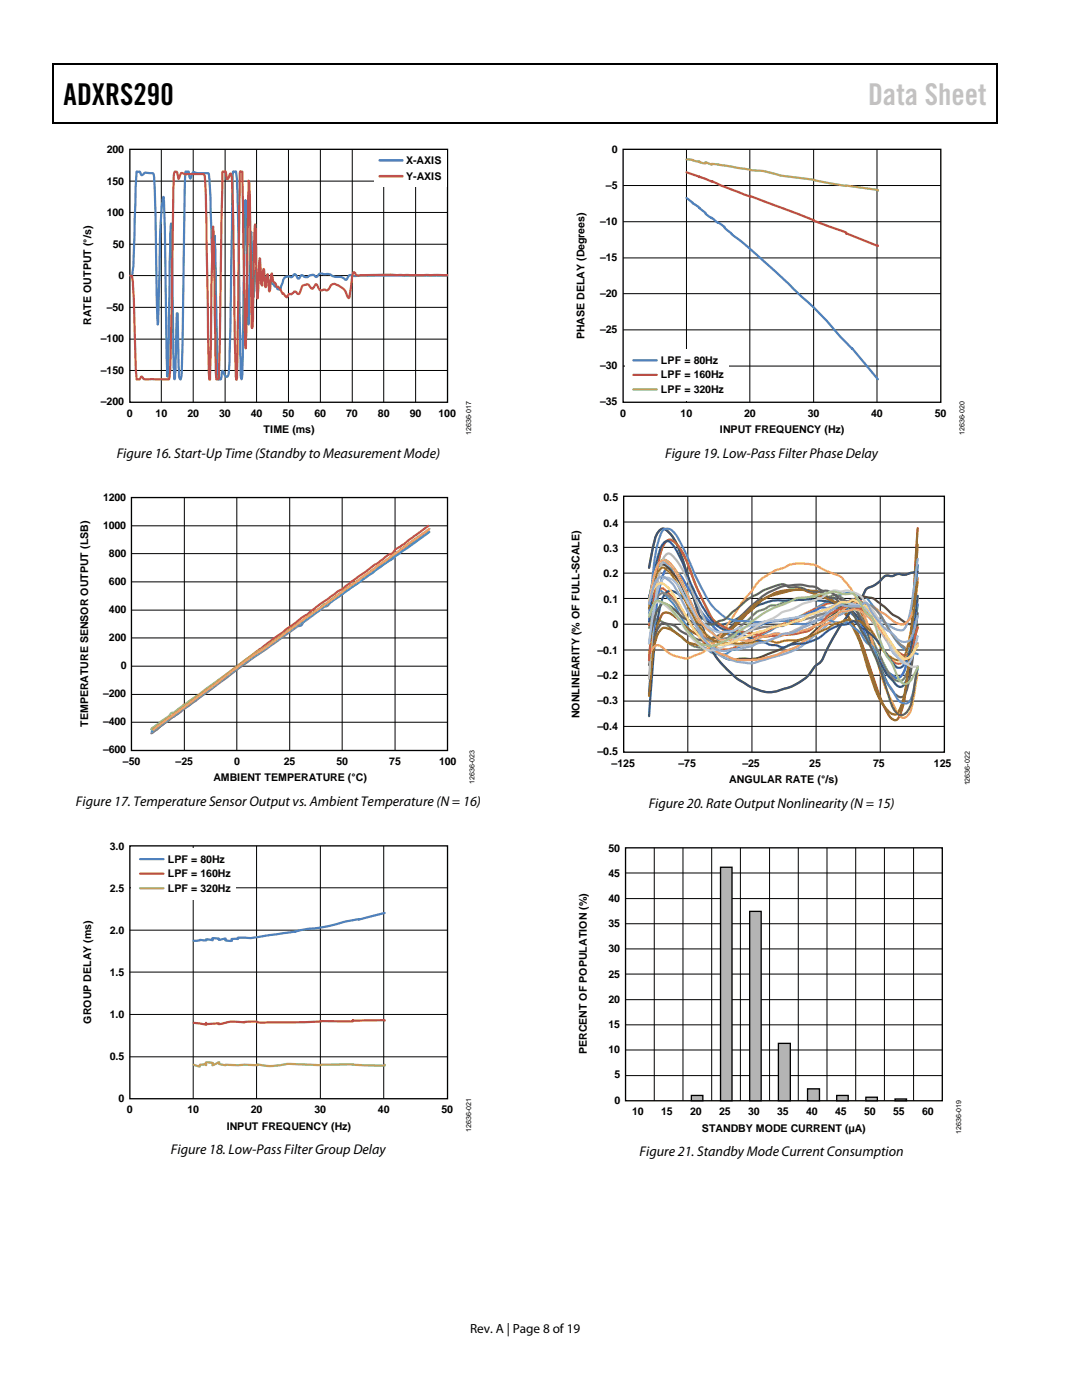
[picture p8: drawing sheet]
<svg xmlns="http://www.w3.org/2000/svg" width="216mm" height="279mm" viewBox="0 0 216 279" stroke-linecap="round" stroke-linejoin="round" font-family="sans-serif">
<path d="M10.5 12.7h.3v1h-.3zM10.5 12.7h.3v.3h-.3zM133.3 12.7h.3v.3h-.3zM198.8 12.7h.2v1h-.2zM198.8 12.7h.2v.3h-.2zM10.5 24.4h.3v.3h-.3zM133.1 24.4h.2v.3h-.2zM198.8 24.4h.2v.3h-.2z" fill="#000"/>
<path d="M10.7 13.7v10.7M10.8 12.8h122.5M133.6 12.8h65.2M198.9 13.7v10.7M10.8 24.5h188" fill="none" stroke="#000" stroke-width=".25"/>
<path d="M25.9 29.8h63.4v50.5h-63.4z" fill="none" stroke="#000" stroke-width=".26"/>
<g fill="none" stroke="#000" stroke-width=".2">
<path d="M25.9 36.1h63.4M32.2 29.8v50.5M38.6 29.8v50.5M44.9 29.8v50.5M51.2 29.8v50.5M57.6 29.8v50.5M63.9 29.8v50.5M70.3 29.8v50.5M76.6 29.8v50.5M82.9 29.8v50.5M25.9 55h63.4M25.9 48.7h63.4"/>
<path d="M25.9 42.4h63.4M25.9 73.9h63.4M25.9 67.7h63.4M25.9 61.3h63.4"/>
</g>
<path d="M26 55l.3-.1 .1-.3 .2-1.5 .6-18.8 .1-.1 .6 .1 .4 .7 .4-.3a1.13 1.13 0 0 1 1.2-.1h.7a47.3 47.3 0 0 1 .4 8.5l.5 21.7 .4-13.9a62.1 62.1 0 0 1 .7-11.6l.3 6.4 .5 29.3v.2l.2-2 .3-21.2 .2-7.4 .7 30.7v.4l.2-1.6 .3-11.6 .2 .1 .2 12.4 .3 .7 .2-.9 .2-3.6 .6-36.7v-.3l.7 .1 .2 1.3 .7-1.2 .9 .2h2.1l.4 4.8 .4 11.7 .1-.7 .2-3.1 .2-.2 .6 28.2a.35 .35 0 0 0 .3 .4 .35 .35 0 0 0 .3-.4l.3-1.3 .6 1.1 .1 .1 .3-.1 .2-.5 .2-1.6 .6-38.2 .2-.6h.4l.1 .1 .2 1.7 .7 38.8 .2 .9 .2-1.1v-3.1l.4-28.7 .2-2.9 .4 23.1 .2 1.8 .5-18.5 .5 13 .4-5.8 .4 2.9 .3-2.5 .4 2.8 .4-2.1 .3 1.4 .3-.8 .4 .9 .4-.1 .2 .5 .5 .3 .2 .4h.3l.3 .5 .5 .1 .3-1a2.18 2.18 0 0 1 .9-1.6l.8 .1a.47 .47 0 0 0 .7-.4l.3-.2 .7 .9 .6-.7 .8 .4h.5l.2-.3a.91 .91 0 0 1 1.4 .3l.3-.3a.94 .94 0 0 1 1.4-.3 1.97 1.97 0 0 1 1.7 .5l.4 .1a2.49 2.49 0 0 1 2.2 .5l.4-.7a.72 .72 0 0 1 1.1 0l18.6-.1" fill="none" stroke="#4f81bd" stroke-width=".44"/>
<path d="M89.2 54.9l-11.2-.1-6.4 .2a.67 .67 0 0 1-.8-.6h-.3l-.2 .6-.6 4.4-.1 .1-.3-.4a3.3 3.3 0 0 0-2.7-2.4l-.5 .2-.3 .4a.68 .68 0 0 1-1 .5l-.4 .1a.76 .76 0 0 1-1-.8l-.3-.4-.3 .3a.67 .67 0 0 1-.6 .6l-.4-.4a.87 .87 0 0 0-1.4-.2l-.8 1.7-.4-.2-.1-.2-.4-.1a1.12 1.12 0 0 1-1.1 .6l-.3 .5h-.2l-.5-.7h-.2l-.8-1.3-.4-.1-.2-.6a1.12 1.12 0 0 1-.6-1.3l-.2-.7-.4 3.6-.4-3.5-.3 2.6-.2-.3-.3-3.3-.3 3.3-.1-.3-.4-5.1-.4 8-.5-14.8-.2 2.7-.2 15.8-.2 2.2-.4-26-.1-2.6-.2-.8-.4 26.5-.2 6.9-.2-4-.4-31.1-.5-.2-.7 41.6-.2-.6-.1-5.4-.3-22.5a123.2 123.2 0 0 0-.5-12.6l-.3 .1-.1 .6-.3 .4-.4-1.6-.6 .1-.6 36.1-.1 4.9-.2 .4-.3-.1-.1-1.1-.6-29.3-.1 .7-.5 29.9-.2-.1v-1.9l-.5-30.7-.3-8-.3-.4-3.8 .1a.52 .52 0 0 0-.6-.3 .52 .52 0 0 0-.3 .6l-.3 .6-.3-1.4h-.5l-.1 .8-.1 3-.3 20.5-.5 16.7-.2 .4h-3.6a1.4 1.4 0 0 1-1.4-.2l-.4-.3a.59 .59 0 0 1-.3 .5 .59 .59 0 0 1-.7-.1l-.4-14.2a32.6 32.6 0 0 0-.5-6.4h-.3" fill="none" stroke="#c0504d" stroke-width=".44"/>
<path d="M74.6 30.1h14.4v7.3h-14.4z" fill="#fff"/>
<path d="M75.8 32h4.5" fill="none" stroke="#4f81bd" stroke-width=".53"/>
<path d="M75.8 35.2h4.5" fill="none" stroke="#c0504d" stroke-width=".53"/>
<path d="M26.2 99.3h63.1v50.5h-63.1zM25.9 168.8h63.4v50.5h-63.4z" fill="none" stroke="#000" stroke-width=".26"/>
<g fill="none" stroke="#000" stroke-width=".2">
<path d="M36.8 99.3v50.5M47.3 99.3v50.5M57.8 99.3v50.5M68.3 99.3v50.5M78.8 99.3v50.5M26.2 104.9h63.1M26.2 110.5h63.1M26.2 116.1h63.1M26.2 127.3h63.1M26.2 133h63.1M26.2 138.6h63.1M26.2 121.8h63.1"/>
<path d="M26.2 144.1h63.1M25.9 177.2h63.4M38.6 168.8v50.5M51.2 168.8v50.5M63.9 168.8v50.5M76.6 168.8v50.5M25.9 185.6h63.4M25.9 194h63.4M25.9 202.5h63.4M25.9 210.9h63.4"/>
</g>
<path d="M85.5 106.1l-4.7 3.4a8 8 0 0 0-2.5 2 4 4 0 0 0-1.9 1.2l-8.2 5.9-.8 .4-4 2.8-2.2 1.7a1.29 1.29 0 0 0-.9 1.1l-.3 .3-1.1 .1-15.1 11.1a8 8 0 0 1-3.1 2l-.6 .8-2.8 2.1-.2 .1-.5-.2a3.4 3.4 0 0 1-2.1 2.1l-3.4 2.7" fill="none" stroke="#4f81bd" stroke-width=".44"/>
<path d="M85.5 104.9l-5.4 4a5.5 5.5 0 0 0-2 1.6 5.1 5.1 0 0 0-2.1 1.4l-6.1 4.3-1.7 1.4-.8 .4-3.4 2.5-2.7 2.1-.9 .5-3.4 2.5-14.8 11.3a2.48 2.48 0 0 1-1.5 1 4.7 4.7 0 0 1-1.9 1.8l-1.3 1.1a.46 .46 0 0 1-.7-.1h-.2a1.96 1.96 0 0 1-1.2 1.6l-4.2 3.4" fill="none" stroke="#c0504d" stroke-width=".44"/>
<path d="M85.6 105.6l-5.6 4-2.3 1.9-1 .5-3.9 2.9-3.9 2.7-3.7 2.8a3.6 3.6 0 0 0-1.8 1.3l-10.3 7.3-2.6 1.6-10.8 8.1-4.2 2.9a1.9 1.9 0 0 1-1.3 .7l-.6 .7-3.4 2.5 .6-.4" fill="none" stroke="#9bbb59" stroke-width=".44"/>
<path d="M85 106.4l-5.9 4.3a5.4 5.4 0 0 1-2 1.5l-2.9 2.3-8.2 5.7a1.85 1.85 0 0 1-1.4 .9l-11.5 8.4-4.8 3.4-13.6 10.1h-.3a.89 .89 0 0 0-.7 .7l-3.5 2.6 .6-.4" fill="none" stroke="#8064a2" stroke-width=".44"/>
<path d="M85.7 106.2l-11.2 8-1.7 1-1.4 1.2-11.9 8.3-5.4 3.9-5.9 4-17.9 13.4" fill="none" stroke="#4bacc6" stroke-width=".44"/>
<path d="M85.7 105.6l-8.9 6.4-1.4 .9-4 3-2.5 1.7-15.2 11.2-4.5 3-18.6 13.8" fill="none" stroke="#f79646" stroke-width=".44"/>
<path d="M26.3 169.3h20.8v10.2h-20.8z" fill="#fff"/>
<path d="M137 39.5l2.5 1.9 1.3 1.1 .2 .4 2.3 1.5a3.5 3.5 0 0 1 1.6 1.3l5.2 4.3 8.3 7.7a73.8 73.8 0 0 1 7.4 7.3l1.7 2 2.5 2.5 5.2 6.2M27.9 171.5h4.7M76.7 182.2l-5.1 1.3-1.9 .3a42.4 42.4 0 0 1-9.4 1.8l-1.7 .4-8.6 1.2-2.5-.1v.3h-1.3v.3l-.2 .1-1-.1v-.4l-1.3 .3v-.3l-1.3-.1v.5l-1-.2h-.3v.2l-1.2-.1-.3 .1h-1" fill="none" stroke="#4a7ebb" stroke-width=".44"/>
<path d="M137 34.4l5 1.7 2.1 1 4.6 1.8 2.3 .7 8.3 3.1 3.7 1.6 5.8 2.1v.2l6.4 2.4M27.9 174.4h4.7M76.7 203.7h-6.3v.2l-6.4-.1-6.4 .2-6 .1-.3-.1v-.1h-.9l-1.6 .1a9.6 9.6 0 0 0-5.1 .4v-.2l-2.6 .2v-.3v.4l-2.5-.4" fill="none" stroke="#be4b48" stroke-width=".44"/>
<path d="M137 31.8l2.5 .4v.2l1 .2h.3v-.2l1.2 .5v-.2l1.3 .1 6.8 1.2a22.7 22.7 0 0 1 6 1.1l6.3 .8 1.3 .3 5.1 .9 6.4 .8v.2M27.9 177.3h4.7M38.6 212.5l1.3 .3v-.3l1.2-.1v.2l-.1-.4a1.16 1.16 0 0 1 1.4-.1v.5l1.3-.6v.3l1.3 .3h6.3v-.2a14.8 14.8 0 0 0 6.3-.1l6.4 .3 6.4-.2 6.3 .3v-.2" fill="none" stroke="#98b954" stroke-width=".44"/>
<path d="M124.3 29.8h63.4v50.5h-63.4z" fill="none" stroke="#000" stroke-width=".26"/>
<path d="M124.3 37h63.4M137 29.8v50.5M149.6 29.8v50.5M162.4 29.8v50.5M175 29.8v50.5M124.3 44.2h63.4M124.3 51.5h63.4M124.3 58.6h63.4M124.3 65.8h63.4M124.3 73.1h63.4" fill="none" stroke="#000" stroke-width=".2"/>
<path d="M124.7 69.7h20.6v10.2h-20.6z" fill="#fff"/>
<path d="M126.4 71.9h4.7" fill="none" stroke="#4a7ebb" stroke-width=".44"/>
<path d="M126.4 74.8h4.7" fill="none" stroke="#be4b48" stroke-width=".44"/>
<path d="M126.4 77.7h4.7" fill="none" stroke="#98b954" stroke-width=".44"/>
<path d="M124.4 99h64v51.1h-64z" fill="none" stroke="#000" stroke-width=".27"/>
<g fill="none" stroke="#000" stroke-width=".2">
<path d="M137.2 99v51.1M150 99v51.1M162.8 99v51.1M175.6 99v51.1M124.4 104.2h64M124.4 109.2h64M124.4 114.4h64M124.4 119.4h64M124.4 124.6h64M124.4 129.7h64M124.4 134.8h64M124.4 139.9h64"/>
<path d="M124.4 145h64M124.8 179.3h63.2M124.8 174.2h63.2M130.5 169.2v50.5M136.3 169.2v50.5M142 169.2v50.5M147.7 169.2v50.5M153.6 169.2v50.5M159.3 169.2v50.5M165 169.2v50.5M170.7 169.2v50.5M176.5 169.2v50.5"/>
<path d="M182.3 169.2v50.5M124.8 199.5h63.2M124.8 194.4h63.2M124.8 189.4h63.2M124.8 184.4h63.2M124.8 214.7h63.2M124.8 209.5h63.2M124.8 204.5h63.2"/>
</g>
<path d="M129.5 118.9l.2-.4a1.56 1.56 0 0 1 1.5-1.1l.7 .5a19.1 19.1 0 0 1 4.4 5.9l1 1.4a8.5 8.5 0 0 0 4.2 4.7l.2 .1a5.7 5.7 0 0 0 2.8 .6l.6-.2a10 10 0 0 1 3.6-1.7l.2-.2a3.3 3.3 0 0 1 2-1.1l2.5-1.4a17.5 17.5 0 0 1 4.2-1.8l1.1-.6a5.3 5.3 0 0 1 2.6-1.2l.3-.1a25.4 25.4 0 0 1 5.6-3.3 4.7 4.7 0 0 1 3.3-.6l1.5 .6a2.13 2.13 0 0 1 1.8 1.4 28.6 28.6 0 0 1 4.5 6.6 6.1 6.1 0 0 0 4.8 3.5" fill="none" stroke="#5b9bd5" stroke-width=".44"/>
<path d="M183.1 115.4l-.1 .9a123.7 123.7 0 0 1-2 13.8 3.1 3.1 0 0 1-1.2 2.3 2.36 2.36 0 0 1-2.5-1.4l-1.9-2.5-2.5-4.2a5.8 5.8 0 0 0-2.5-3.2l-.4-.2a2.83 2.83 0 0 1-1.8-.7 2.37 2.37 0 0 0-1.9 .1 7.2 7.2 0 0 0-3.2 1.1l-2.1 .9a25.7 25.7 0 0 1-5.6 2.5l-7.5 3.7a5.5 5.5 0 0 1-5.1 .9 3.7 3.7 0 0 1-3.1-2.1l-2.1-3.1a22.2 22.2 0 0 0-4.8-6.4 .66 .66 0 0 0-1.2-.1 5.9 5.9 0 0 0-1.4 3.6l-.7 3.5" fill="none" stroke="#ed7d31" stroke-width=".44"/>
<path d="M183.1 112.8l-.8 9.3a59.5 59.5 0 0 1-1.9 11.8 2.1 2.1 0 0 1-1.3 1.4l-.9-.4a5.5 5.5 0 0 1-2.5-2.7l-3.2-5.8a7.1 7.1 0 0 0-3.1-4.4 5 5 0 0 0-3.7-.5h-.4a2.43 2.43 0 0 0-2.7 .4 19.5 19.5 0 0 1-6.6 2 14.8 14.8 0 0 0-6.1 1.6 3.5 3.5 0 0 1-2.8 1 3.1 3.1 0 0 1-2.4-.1 3.5 3.5 0 0 1-2.7-1.8l-1.2-1.4a16 16 0 0 1-2.7-4.6l-1-1.5a6.9 6.9 0 0 0-2.2-2.9l-.6-.4a.76 .76 0 0 0-1.3-.3 16.2 16.2 0 0 0-1.9 6.6l-.6 5.4-1 13" fill="none" stroke="#a6a6a6" stroke-width=".44"/>
<path d="M129.5 113.3l.5-2.8a12 12 0 0 1 1.4-4.4 1.08 1.08 0 0 1 1-.6 1.08 1.08 0 0 1 .9 .6 10.8 10.8 0 0 1 2.8 5.1l3.3 11.2a24.6 24.6 0 0 0 4.2 9.7 17.5 17.5 0 0 0 9 6 9.1 9.1 0 0 0 4.4-.8 10.1 10.1 0 0 0 5.8-4.5 3.5 3.5 0 0 0 1.8-2.4l.2-.4a47.7 47.7 0 0 1 5.9-9.2 5.5 5.5 0 0 0 2-3.1l.3-.2a7.2 7.2 0 0 0 3.5-2.5l.3-.1a3 3 0 0 0 2.4-.3l.2-.1a2.51 2.51 0 0 0 2.4-.2l1.3-.2" fill="none" stroke="#ffc000" stroke-width=".44"/>
<path d="M183.1 112.8l-.8 9.3a59.5 59.5 0 0 1-1.9 11.8 2.1 2.1 0 0 1-1.3 1.4l-.9-.4a5.5 5.5 0 0 1-2.5-2.7l-3.2-5.8a7.1 7.1 0 0 0-3.1-4.4 5 5 0 0 0-3.7-.5h-.4a2.43 2.43 0 0 0-2.7 .4 19.5 19.5 0 0 1-6.6 2 14.8 14.8 0 0 0-6.1 1.6 3.5 3.5 0 0 1-2.8 1 3.1 3.1 0 0 1-2.4-.1 3.5 3.5 0 0 1-2.7-1.8l-1.2-1.4a16 16 0 0 1-2.7-4.6l-1-1.5a6.9 6.9 0 0 0-2.2-2.9l-.6-.4a.76 .76 0 0 0-1.3-.3 16.2 16.2 0 0 0-1.9 6.6l-.6 5.4-1 13" fill="none" stroke="#4472c4" stroke-width=".44"/>
<path d="M183.1 119.2l-1 8.9a19.1 19.1 0 0 1-1.7 7.3 1.44 1.44 0 0 1-2.4-.2 45.4 45.4 0 0 1-4.3-8.5 12.8 12.8 0 0 0-4.9-6.6 2.53 2.53 0 0 0-2.8-1.2 2.27 2.27 0 0 1-2 .1 20.7 20.7 0 0 0-5.2 .8h-1.1l-1.5 .5a3.9 3.9 0 0 1-2.4 .6l-1.2 .6a4.8 4.8 0 0 0-3.2 2.1l-2.5 2.2a8.4 8.4 0 0 1-3.6 2.7 2.82 2.82 0 0 1-3.4 .8 5.2 5.2 0 0 1-3.5-1.8l-2.9-2.4a7.1 7.1 0 0 0-2.5-1.5l-.6 .4-.9 1.3" fill="none" stroke="#70ad47" stroke-width=".44"/>
<path d="M183.1 120.6l-.8 7.9a20.3 20.3 0 0 1-1.9 8.1 1.04 1.04 0 0 1-1.8-.2l-.3-.4a14.3 14.3 0 0 1-3.6-6 21.9 21.9 0 0 0-4.4-7.8l-.3-.3a9.6 9.6 0 0 0-4.9-1.9 27.1 27.1 0 0 0-6.7-.3l-2.1 .2a10.9 10.9 0 0 0-7.5 2.5l-1.1 .7a7.4 7.4 0 0 1-4.9 1.6 7.3 7.3 0 0 1-4.5-3.3 9.3 9.3 0 0 0-4.3-3.5 2.26 2.26 0 0 0-2 2.1 99.9 99.9 0 0 0-2.1 17.4l-.4 5.5" fill="none" stroke="#255e91" stroke-width=".44"/>
<path d="M183.1 105.4l-1.5 24.4a79.6 79.6 0 0 1-1.6 11.5l-.5 1.6a.97 .97 0 0 1-.8 .8 .97 .97 0 0 1-1-.5l-1-1.5-1-2.3-2.5-7.5a24.5 24.5 0 0 0-4.5-9.4l-.7-.6a6.1 6.1 0 0 0-2.8-2.3l-3.7-1.4a3.7 3.7 0 0 0-3-.5 11.3 11.3 0 0 0-8.7 4.2l-.7 .5a14.4 14.4 0 0 1-6.6 4.9 5.7 5.7 0 0 1-3.6-.8 15.4 15.4 0 0 1-3.8-3.1 3 3 0 0 0-2.6-1.1 8.5 8.5 0 0 0-1.8 4.8l-1.2 11.8" fill="none" stroke="#9e480e" stroke-width=".44"/>
<path d="M183.1 122.4l-.3 2.6a70.6 70.6 0 0 1-2 13 1.13 1.13 0 0 1-.7 1.1 1.13 1.13 0 0 1-1.3-.4 20.3 20.3 0 0 1-3.7-7.1l-1.5-3.9a8.9 8.9 0 0 0-1.9-4.2l-.2-.4a8.1 8.1 0 0 0-1.6-2.7l-.9-.4a3.4 3.4 0 0 1-2.5-1.4l-1.5-.7a2.33 2.33 0 0 1-2.1-.7 14.5 14.5 0 0 0-5.9-.3 14.7 14.7 0 0 0-7.1 4l-2.3 2.3a11 11 0 0 1-7.2 4.6 11.1 11.1 0 0 1-4-1.5l-.3-.2a4.7 4.7 0 0 0-2.4-1.5l-1.2-.3a1.37 1.37 0 0 0-1.2 1.1l-.5 1.2-.5 1.9-.8 4.2" fill="none" stroke="#626262" stroke-width=".44"/>
<path d="M183.1 108.7l-.5 8.4a164 164 0 0 1-2.2 21.8l-.7 2.4a1.85 1.85 0 0 1-1 1.3 4.2 4.2 0 0 1-2.7-2.3 54.6 54.6 0 0 1-3.9-10.4l-.6-1.9-1.3-2.9a12.2 12.2 0 0 0-2.6-4.5l-1.8-1a5.6 5.6 0 0 0-3.3-1.7 13.2 13.2 0 0 0-7.5 .7 12 12 0 0 0-6.5 4.1l-.7 .6a14.9 14.9 0 0 1-6 5.2 5.8 5.8 0 0 1-5.4-1l-1-.8a4.7 4.7 0 0 0-3.1-1.4 5.3 5.3 0 0 0-1.8 3.8l-1 6.3" fill="none" stroke="#997300" stroke-width=".44"/>
<path d="M129.5 113.3l.5-2.8a12 12 0 0 1 1.4-4.4 1.08 1.08 0 0 1 1-.6 1.08 1.08 0 0 1 .9 .6 10.8 10.8 0 0 1 2.8 5.1l3.3 11.2a24.6 24.6 0 0 0 4.2 9.7 17.5 17.5 0 0 0 9 6 9.1 9.1 0 0 0 4.4-.8 10.1 10.1 0 0 0 5.8-4.5 3.5 3.5 0 0 0 1.8-2.4l.2-.4a47.7 47.7 0 0 1 5.9-9.2 5.5 5.5 0 0 0 2-3.1l.3-.2a7.2 7.2 0 0 0 3.5-2.5l.3-.1a3 3 0 0 0 2.4-.3l.2-.1a2.51 2.51 0 0 0 2.4-.2l1.3-.2" fill="none" stroke="#264478" stroke-width=".44"/>
<path d="M129.5 119.5l.5-2.5a9.4 9.4 0 0 1 1.4-4 1.21 1.21 0 0 1 1.9 .3l1.2 1.4a16.2 16.2 0 0 1 2.9 5.4l1.4 3.3a14 14 0 0 0 5.9 7.9 4.4 4.4 0 0 0 3.2 .1h.4a7.9 7.9 0 0 0 5.3-1l2-.8 3.5-1.7a6.9 6.9 0 0 0 3.8-2.3l2.2-2 1.5-1.2a5.8 5.8 0 0 1 3.7-2.5l.4-.2a1.92 1.92 0 0 1 2.3-.5 2.87 2.87 0 0 1 2.4 1.1l1.6 1.3a4.9 4.9 0 0 0 2.3 1.6 4.9 4.9 0 0 0 3.8 1.6" fill="none" stroke="#43682b" stroke-width=".44"/>
<path d="M183.1 111.5a78.2 78.2 0 0 1-2.1 13l-.3 .6a1.17 1.17 0 0 1-1.8 .5l-.7-.3a35.3 35.3 0 0 1-5.5-3.9l-.6-.2a2.57 2.57 0 0 0-2.3 0 7.1 7.1 0 0 1-3 1.9l-2.2 2-2.5 2a13.2 13.2 0 0 1-7.5 4l-2.5 .7a5.5 5.5 0 0 1-3.1 .5l-.6-.1a11.1 11.1 0 0 1-5.7-2.1 20.9 20.9 0 0 1-4.5-8.1 39.9 39.9 0 0 0-3.7-8.3l-.5-.5-1.3-.9a1.82 1.82 0 0 0-1.8 1.6l-.4 1.3-1 5.5" fill="none" stroke="#7cafdd" stroke-width=".44"/>
<path d="M183.1 119.2l-.2 .5a12.5 12.5 0 0 1-1.7 4.3 1.92 1.92 0 0 1-2.9 0l-.3-.3a8.3 8.3 0 0 0-2.8-1.9 3.8 3.8 0 0 0-2.3-1.1l-.5-.3a1.28 1.28 0 0 0-1.9 0l-.7 .4a7.1 7.1 0 0 0-3.2 2.6 6.1 6.1 0 0 1-2.4 1.5 31.2 31.2 0 0 1-5 4l-1.8 .8a19 19 0 0 1-11.1 1.8l-1.1-.5a6.2 6.2 0 0 1-4.4-3.8l-1.4-3.2a80.3 80.3 0 0 0-4.6-10.2l-1.4-1.6a1.12 1.12 0 0 0-1-.5 1.12 1.12 0 0 0-.9 .7 14 14 0 0 0-1.5 5.8l-.5 3.5" fill="none" stroke="#f1975a" stroke-width=".44"/>
<path d="M183.1 119.3l-.6 4.7a18.6 18.6 0 0 1-1.3 6.3 1.26 1.26 0 0 1-1 .8 1.26 1.26 0 0 1-1.2-.6l-2.6-3.3a9.9 9.9 0 0 0-2.3-3l-.7-1.7a1.07 1.07 0 0 0-1.1-1 .9 .9 0 0 1-1.3-.3 4.2 4.2 0 0 0-5.1-.1l-1.5 1.3a1.69 1.69 0 0 1-1.6 .6l-.8 .6a17.3 17.3 0 0 1-6.4 3.4 31.1 31.1 0 0 1-7.8 1.9l-.4-.1a4.4 4.4 0 0 0-2.4-.1 6 6 0 0 1-2.9-2.6 37.6 37.6 0 0 1-4-8.1 18.3 18.3 0 0 0-4.2-7.4 .84 .84 0 0 0-1.3 .5 28.4 28.4 0 0 0-1.7 7.7l-1.4 16.6" fill="none" stroke="#b8b8b8" stroke-width=".44"/>
<path d="M129.5 130.5l.7-1a1.2 1.2 0 0 1 1-.8 1.2 1.2 0 0 1 1.2 .7 6.5 6.5 0 0 0 5 2l.9-.5a7.1 7.1 0 0 0 3.3-1.8l1.6-1.6 3.8-5.6a23.7 23.7 0 0 1 3.2-4.3 9.8 9.8 0 0 1 5.7-4.1l.3-.1a7.2 7.2 0 0 1 5.3-.8 8 8 0 0 1 3.4 1.4l1.2 .4a4.2 4.2 0 0 1 3 2.1 19.7 19.7 0 0 1 2.7 4.8l1.1 2.6 2.9 10.7a43.9 43.9 0 0 0 3.6 8.2 1.05 1.05 0 0 0 1 .5 1.05 1.05 0 0 0 .9-.7 13.6 13.6 0 0 0 1.3-5.1l.5-3.1" fill="none" stroke="#ffcd33" stroke-width=".44"/>
<path d="M129.5 122.5l.2-2.4a78 78 0 0 1 1.7-12.3l.4-1.1a1.45 1.45 0 0 1 1.3-1.2 1.45 1.45 0 0 1 1.5 .8 43.7 43.7 0 0 1 4.3 8.8l.9 1.9a13.9 13.9 0 0 0 4 5.5 6.1 6.1 0 0 0 3.8 1.5l.4-.1a21 21 0 0 0 6.1 .1h.8a3.7 3.7 0 0 1 2.6 .2l.8 .2a5.8 5.8 0 0 0 4.6-.6 4.7 4.7 0 0 1 3.8 .4h1a1.86 1.86 0 0 1 2.4 .8 6 6 0 0 1 2.5 2.8l.5 .6a2.02 2.02 0 0 1 1.5 1.8 19.9 19.9 0 0 0 3.7 7.9 3 3 0 0 0 2.3 2.3 1.3 1.3 0 0 0 1.3-1.1l1.2-5.9" fill="none" stroke="#698ed0" stroke-width=".44"/>
<path d="M183.1 125.2l-.3 1.2a11.2 11.2 0 0 1-1.4 4 1.3 1.3 0 0 1-2.1-.2 11.5 11.5 0 0 1-3.6-4.7l-.4-.7-1.2-1.1a5.2 5.2 0 0 0-4.2-2.6 3.4 3.4 0 0 0-3 .7l-.4 .3a4.8 4.8 0 0 0-2.4 2 7.4 7.4 0 0 0-2.5 1.6 24.5 24.5 0 0 1-7.9 1.2 3.3 3.3 0 0 1-2.6-.3l-3.3-.6a7.8 7.8 0 0 1-5.8-2.8 71 71 0 0 1-5-11.2 8.2 8.2 0 0 0-3-4.2 1.46 1.46 0 0 0-1.7 1.2 48.4 48.4 0 0 0-2.1 13.2l-.7 9.6" fill="none" stroke="#8cc168" stroke-width=".44"/>
<path d="M129.5 120l.6-3a14.1 14.1 0 0 1 1.4-4.6 .89 .89 0 0 1 .7-.6 .89 .89 0 0 1 .9 .5 7.5 7.5 0 0 1 2.2 2.7l2.9 5.9a11.9 11.9 0 0 0 4.6 6 1.92 1.92 0 0 0 1.9 .8l2.5-.1a5.2 5.2 0 0 0 4.2-.3l1.8-.5a4.2 4.2 0 0 1 3-.2l1.2-.3a13.9 13.9 0 0 0 5.7-1.6 10 10 0 0 0 3.2-1.7 3.9 3.9 0 0 1 2.9-1.1 2.96 2.96 0 0 1 3.4 .6 35.6 35.6 0 0 1 5.6 6.9l1.3 1.1a1.46 1.46 0 0 0 1.4 .9 1.46 1.46 0 0 0 1.3-1.1l.9-1.9" fill="none" stroke="#327dc2" stroke-width=".44"/>
<path d="M183.1 125.2l-.3 1.2a11.2 11.2 0 0 1-1.4 4 1.3 1.3 0 0 1-2.1-.2 11.5 11.5 0 0 1-3.6-4.7l-.4-.7-1.2-1.1a5.2 5.2 0 0 0-4.2-2.6 3.4 3.4 0 0 0-3 .7l-.4 .3a4.8 4.8 0 0 0-2.4 2 7.4 7.4 0 0 0-2.5 1.6 24.5 24.5 0 0 1-7.9 1.2 3.3 3.3 0 0 1-2.6-.3l-3.3-.6a7.8 7.8 0 0 1-5.8-2.8 71 71 0 0 1-5-11.2 8.2 8.2 0 0 0-3-4.2 1.46 1.46 0 0 0-1.7 1.2 48.4 48.4 0 0 0-2.1 13.2l-.7 9.6" fill="none" stroke="#d26012" stroke-width=".44"/>
<path d="M129.5 124.1l.3-1.1a10.8 10.8 0 0 1 1.6-4.2l.4-.3a2.38 2.38 0 0 1 2.3 1l.6 .6a24.2 24.2 0 0 0 5.7 7 3.4 3.4 0 0 0 2.5 .7l2.5-.5a5.3 5.3 0 0 0 3.4-1.2 22.6 22.6 0 0 1 6.2-1.2h.6a2.61 2.61 0 0 0 1.9-.7 17.5 17.5 0 0 0 5.3-1.2l1.1-.5a2.14 2.14 0 0 0 2.2-1.1l.2-.2a2.68 2.68 0 0 1 2.8-1.1 1.75 1.75 0 0 1 2.3-.1l1.3 .6a3.4 3.4 0 0 1 2.7 1.8l1.9 3.1a10.6 10.6 0 0 0 3.3 3.9l.4 .5a1.08 1.08 0 0 0 .9 .6l1.2-1.7" fill="none" stroke="#858585" stroke-width=".44"/>
<path d="M183.1 116.2a89.1 89.1 0 0 1-2.4 14.3 1.59 1.59 0 0 1-1.2 1.3 1.59 1.59 0 0 1-1.6-.5 7.7 7.7 0 0 1-3-3.6 5.6 5.6 0 0 0-1.8-2.4l-.8-.8a2.41 2.41 0 0 0-2.2-.6 2.51 2.51 0 0 0-2.5 .3 4.9 4.9 0 0 0-2.4 1.2l-1.6 .7a10.1 10.1 0 0 1-5.9 1.7l-1.1 .1a3.1 3.1 0 0 1-2.8 0l-1 .1a5.5 5.5 0 0 0-3.2 .3l-2.3 .2-1.2-.2a5.8 5.8 0 0 1-5.7-2.3 42.7 42.7 0 0 1-5.3-9.6 7 7 0 0 0-2.7-3.1 1.79 1.79 0 0 0-1.5 1.7l-.6 2.5-.8 3.9" fill="none" stroke="#cc9a00" stroke-width=".44"/>
<path d="M183.1 118.9l-.7 5.8a19.8 19.8 0 0 1-1.8 7.6 1.32 1.32 0 0 1-1.6 .9 24.8 24.8 0 0 1-3.7-5.1l-1.3-1.3-1.4-1.1a4.8 4.8 0 0 1-1.9-1.5 1.46 1.46 0 0 0-1.7 .4 8.2 8.2 0 0 0-5.3 2.5 8.7 8.7 0 0 1-5.2 1.4l-1.3 .3a1.88 1.88 0 0 1-2.3 0 3.9 3.9 0 0 1-2.4-.6l-5.4-1.8a7.7 7.7 0 0 1-6.4-4.5 51.2 51.2 0 0 1-4.7-10 10.1 10.1 0 0 0-2.5-3.9 1.62 1.62 0 0 0-1.7 1.5l-.2 .5a61.2 61.2 0 0 0-1.9 12.4l-.2 1.6" fill="none" stroke="#335aa1" stroke-width=".44"/>
<path d="M129.5 128.4l.5-2.4a10.9 10.9 0 0 1 2-5.4 .73 .73 0 0 1 1.1 .1 12.3 12.3 0 0 1 3.1 2.5l1.9 .9a3.5 3.5 0 0 0 3 .5 2.21 2.21 0 0 0 2.2-.6 3.9 3.9 0 0 0 2.8-1.8l1.6-1.3a11.6 11.6 0 0 1 3.9-2.6l1.9-.9a6.7 6.7 0 0 1 3.1-.7l1.1 .6a5.3 5.3 0 0 1 3.7 .6l1 .2a2.35 2.35 0 0 1 2.7 1l.7 .2a1.32 1.32 0 0 1 1.5 .8l.8 .4a1.61 1.61 0 0 1 1.7 1.2l1.8 3.5a45.5 45.5 0 0 1 5.6 13.4l.7 2.1a3 3 0 0 0 1.9 2 2.66 2.66 0 0 0 2-2.1l1.3-7.6" fill="none" stroke="#5a8a39" stroke-width=".44"/>
<path d="M183.1 127l-.3 1.2a11.6 11.6 0 0 1-1.3 3.9 1.03 1.03 0 0 1-1.8-.2l-.6-.7a6.4 6.4 0 0 1-2.1-3.3l-.4-.8a14.9 14.9 0 0 1-2.8-4.4 3.5 3.5 0 0 0-3.6-2.1 3.6 3.6 0 0 0-2.7-.2l-.8 .5-1.5 .4a23.4 23.4 0 0 1-7.8 2.1l-3 .5a6.3 6.3 0 0 0-3.4 .8l-1.3 .1-1.3 .4a3.8 3.8 0 0 0-2.2 .7l-.5 .1a5.1 5.1 0 0 1-4.2-.7 14.4 14.4 0 0 1-4.3-5.1l-.9-1.6a6.6 6.6 0 0 0-2.6-3.2 1.16 1.16 0 0 0-1.7 .5 21.8 21.8 0 0 0-1.7 6.4l-.8 6.1" fill="none" stroke="#9dc3e6" stroke-width=".44"/>
<path d="M129.5 120l.6-3a14.1 14.1 0 0 1 1.4-4.6 .89 .89 0 0 1 .7-.6 .89 .89 0 0 1 .9 .5 7.5 7.5 0 0 1 2.2 2.7l2.9 5.9a11.9 11.9 0 0 0 4.6 6 1.92 1.92 0 0 0 1.9 .8l2.5-.1a5.2 5.2 0 0 0 4.2-.3l1.8-.5a4.2 4.2 0 0 1 3-.2l1.2-.3a13.9 13.9 0 0 0 5.7-1.6 10 10 0 0 0 3.2-1.7 3.9 3.9 0 0 1 2.9-1.1 2.96 2.96 0 0 1 3.4 .6 35.6 35.6 0 0 1 5.6 6.9l1.3 1.1a1.46 1.46 0 0 0 1.4 .9 1.46 1.46 0 0 0 1.3-1.1l.9-1.9" fill="none" stroke="#f4b183" stroke-width=".44"/>
<path d="M129.5 122.8a5.5 5.5 0 0 1 1.5-2.6 2.53 2.53 0 0 1 2.4 1.2 23.9 23.9 0 0 1 4 5.2l.9 1a9.6 9.6 0 0 0 3 2.2 6.5 6.5 0 0 0 4.6-1.7l2.2-1.3a48.7 48.7 0 0 1 6.8-3.8 5 5 0 0 1 3-1.3 25.7 25.7 0 0 1 5.7-2.2l.6-.3a3.9 3.9 0 0 1 2.7-1.3 3.8 3.8 0 0 0 2.2 0l.9 .2a4.1 4.1 0 0 1 2.7 2l.6 .7a26.6 26.6 0 0 1 4.3 7.6 8.3 8.3 0 0 0 2.1 2.8 3.2 3.2 0 0 0 3.4 1.8" fill="none" stroke="#c9c9c9" stroke-width=".44"/>
<path d="M129.5 119.9a8.3 8.3 0 0 1 1.7-3.2 1.48 1.48 0 0 1 2 .5l1.1 1.4 1.1 1.8a48.4 48.4 0 0 0 4.2 6.6l1 .8a3.3 3.3 0 0 0 2.6 1 23.3 23.3 0 0 0 7-2.3l1.8-.5a23.8 23.8 0 0 1 5.7-1.6l1.1-.4a3.2 3.2 0 0 0 2.5-1.2l2.8-1a7.5 7.5 0 0 0 3.6-1.6 3.3 3.3 0 0 0 2.5-.4l.5 .1 .5 .3a4.1 4.1 0 0 1 2.9 2.5l1.9 2.9a39.9 39.9 0 0 0 4.1 5.7 1.28 1.28 0 0 0 1.8-.6l1.2-1.9" fill="none" stroke="#ffd966" stroke-width=".44"/>
<path d="M129.5 120.5l.5-2a7.1 7.1 0 0 1 1.3-3.1 1.19 1.19 0 0 1 1.8 .2 5.5 5.5 0 0 1 2.2 2.7l1.7 3.4 2.4 4.1a6.6 6.6 0 0 0 4.7 4.1h.9a4.6 4.6 0 0 1 2.3-.3l2.6-.6a6.3 6.3 0 0 1 2.8-.9l1.6-.6a6.3 6.3 0 0 1 3.6-1.1l2.5-1.2a32.8 32.8 0 0 0 6.6-4.1l1-.4 .7 .2 2.1 .1a1.37 1.37 0 0 0 1.5-.6l.3-.1a1.45 1.45 0 0 1 1 1.2l.2 .3a14.7 14.7 0 0 0 4.5 4.8 2.52 2.52 0 0 0 3 1.3 8.1 8.1 0 0 0 1.5-3.8l.3-1.1" fill="none" stroke="#8faadc" stroke-width=".44"/>
<path d="M129.5 123.1l.9-2.3a.87 .87 0 0 1 .5-.9 .87 .87 0 0 1 .9 .2 3.5 3.5 0 0 1 2 1.2l2.4 3.1a10 10 0 0 0 4.1 4.3 5.9 5.9 0 0 0 5.1-1.2l.9-.5a5.6 5.6 0 0 1 2.2-1.6 22 22 0 0 1 8.9-5.2 4.8 4.8 0 0 1 3.5-1l3.9-.8a3.9 3.9 0 0 1 3.4 .1l.8 .1a1.5 1.5 0 0 1 2.2 .9l1.2 2.2a3.2 3.2 0 0 0 1.5 1.4l.5 .9 .7 2.4a19.4 19.4 0 0 0 3.1 6.5 10.6 10.6 0 0 0 1.8 3.4 1.2 1.2 0 0 0 1.7-.4l1.4-2.7" fill="none" stroke="#a9d18e" stroke-width=".44"/>
<path d="M124.8 169.2h63.2v50.5h-63.2z" fill="none" stroke="#000" stroke-width=".26"/>
<path d="M178.6 219.3h2.3v.4h-2.3zM172.8 219h2.3v.7h-2.3zM167 218.6h2.2v1.1h-2.2zM161.1 217.3h2.4v2.4h-2.4zM155.3 208.2h2.4v11.5h-2.4zM149.6 181.9h2.3v37.8h-2.3zM143.8 173.1h2.3v46.6h-2.3zM138 218.6h2.2v1.1h-2.2z" fill="#b4b4b4"/>
<path d="M143.8 173.1h2.3v46.6h-2.3zM149.6 181.9h2.3v37.8h-2.3zM138 218.6h2.2v1.1h-2.2zM155.3 208.2h2.4v11.5h-2.4zM161.1 217.3h2.4v2.4h-2.4zM167 218.6h2.2v1.1h-2.2zM172.8 219h2.3v.7h-2.3zM178.6 219.3h2.3v.4h-2.3z" fill="none" stroke="#000" stroke-width=".26"/>
<text font-size="6" x="12.7" y="21">ADXRS290</text>
<text font-size="6" fill="#c1c1c1" x="173.2" y="21">Data Sheet</text>
<g font-size="2.8">
<text x="23.3" y="91.4">Figure 16. Start-Up Time (Standby to Measurement Mode)</text>
<text x="132.7" y="91.4">Figure 19. Low-Pass Filter Phase Delay</text>
<text x="15.2" y="160.9">Figure 17. Temperature Sensor Output vs. Ambient Temperature (N = 16)</text>
<text x="129.4" y="161.3">Figure 20. Rate Output Nonlinearity (N = 15)</text>
<text x="34.1" y="230.4">Figure 18. Low-Pass Filter Group Delay</text>
<text x="127.6" y="230.8">Figure 21. Standby Mode Current Consumption</text>
</g>
<text font-size="2.6" x="93.8" y="266">Rev. A | Page 8 of 19</text>
<g font-size="2.1">
<text x="21.3" y="30.5">200</text>
<text x="81" y="32.8">X-AXIS</text>
<text x="81" y="35.9">Y-AXIS</text>
<text x="122.1" y="30.5">0</text>
<text x="21.3" y="36.8">150</text>
<text x="120.9" y="37.7">–5</text>
<text x="21.3" y="43.1">100</text>
<text x="119.7" y="44.9">–10</text>
<text x="22.5" y="49.4">50</text>
<text x="119.7" y="52.1">–15</text>
<text x="23.7" y="55.7">0</text>
<text x="119.7" y="59.3">–20</text>
<text x="18.2" y="64.8" transform="rotate(-90 18.2 64.8)">RATE OUTPUT (°/s)</text>
<text x="21.3" y="62">–50</text>
<text x="20.1" y="68.3">–100</text>
<text x="116.6" y="67.7" transform="rotate(-90 116.6 67.7)">PHASE DELAY (Degrees)</text>
<text x="119.7" y="66.5">–25</text>
<text x="20.1" y="74.6">–150</text>
<text x="119.7" y="73.7">–30</text>
<text x="131.9" y="72.6">LPF = 80Hz</text>
<text x="131.9" y="75.5">LPF = 160Hz</text>
<text x="20.1" y="80.9">–200</text>
<text x="25.3" y="83.1">0</text>
<text x="31" y="83.1">10</text>
<text x="37.4" y="83.1">20</text>
<text x="43.7" y="83.1">30</text>
<text x="50.1" y="83.1">40</text>
<text x="56.4" y="83.1">50</text>
<text x="62.7" y="83.1">60</text>
<text x="69.1" y="83.1">70</text>
<text x="75.4" y="83.1">80</text>
<text x="81.8" y="83.1">90</text>
<text x="87.5" y="83.1">100</text>
<text x="119.7" y="80.9">–35</text>
<text x="123.7" y="83.1">0</text>
<text x="131.9" y="78.5">LPF = 320Hz</text>
<text x="135.8" y="83.1">10</text>
<text x="148.5" y="83.1">20</text>
<text x="161.2" y="83.1">30</text>
<text x="173.8" y="83.1">40</text>
<text x="186.5" y="83.1">50</text>
<text x="52.6" y="86.5">TIME (ms)</text>
<text x="143.7" y="86.5">INPUT FREQUENCY (Hz)</text>
<text x="20.6" y="100">1200</text>
<text x="120.4" y="100">0.5</text>
<text x="20.6" y="105.6">1000</text>
<text x="120.4" y="105.1">0.4</text>
<text x="21.7" y="111.2">800</text>
<text x="120.4" y="110.2">0.3</text>
<text x="21.7" y="116.8">600</text>
<text x="120.4" y="115.2">0.2</text>
<text x="21.7" y="122.4">400</text>
<text x="120.4" y="120.3">0.1</text>
<text x="122.2" y="125.4">0</text>
<text x="21.7" y="128">200</text>
<text x="119.2" y="130.4">–0.1</text>
<text x="24.1" y="133.6">0</text>
<text x="119.2" y="135.5">–0.2</text>
<text x="20.6" y="139.2">–200</text>
<text x="115.6" y="143.3" transform="rotate(-90 115.6 143.3)">NONLINEARITY (% OF FULL-SCALE)</text>
<text x="119.2" y="140.6">–0.3</text>
<text x="17.6" y="145" transform="rotate(-90 17.6 145)">TEMPERATURE SENSOR OUTPUT (LSB)</text>
<text x="20.6" y="144.8">–400</text>
<text x="119.2" y="145.6">–0.4</text>
<text x="20.6" y="150.4">–600</text>
<text x="24.5" y="152.6">–50</text>
<text x="35" y="152.6">–25</text>
<text x="42.6" y="156">AMBIENT TEMPERATURE (°C)</text>
<text x="46.7" y="152.6">0</text>
<text x="56.7" y="152.6">25</text>
<text x="67.2" y="152.6">50</text>
<text x="77.7" y="152.6">75</text>
<text x="87.6" y="152.6">100</text>
<text x="119.2" y="150.7">–0.5</text>
<text x="122" y="153">–125</text>
<text x="135.4" y="153">–75</text>
<text x="148.1" y="153">–25</text>
<text x="161.5" y="153">25</text>
<text x="174.2" y="153">75</text>
<text x="186.4" y="153">125</text>
<text x="145.5" y="156.3">ANGULAR RATE (°/s)</text>
<text x="21.9" y="169.5">3.0</text>
<text x="33.5" y="172.2">LPF = 80Hz</text>
<text x="121.4" y="169.9">50</text>
<text x="21.9" y="177.9">2.5</text>
<text x="33.5" y="175.1">LPF = 160Hz</text>
<text x="33.5" y="178">LPF = 320Hz</text>
<text x="121.4" y="175">45</text>
<text x="121.4" y="180">40</text>
<text x="121.4" y="185">35</text>
<text x="21.9" y="186.3">2.0</text>
<text x="121.4" y="190.1">30</text>
<text x="21.9" y="194.7">1.5</text>
<text x="121.4" y="195.1">25</text>
<text x="21.9" y="203.1">1.0</text>
<text x="121.4" y="200.1">20</text>
<text x="18.2" y="204.3" transform="rotate(-90 18.2 204.3)">GROUP DELAY (ms)</text>
<text x="121.4" y="205.2">15</text>
<text x="21.9" y="211.5">0.5</text>
<text x="117.1" y="210.4" transform="rotate(-90 117.1 210.4)">PERCENT OF POPULATION (%)</text>
<text x="121.4" y="210.2">10</text>
<text x="122.6" y="215.2">5</text>
<text x="23.7" y="219.9">0</text>
<text x="122.6" y="220.3">0</text>
<text x="25.3" y="222.1">0</text>
<text x="37.4" y="222.1">10</text>
<text x="45.2" y="225.5">INPUT FREQUENCY (Hz)</text>
<text x="50.1" y="222.1">20</text>
<text x="62.7" y="222.1">30</text>
<text x="75.4" y="222.1">40</text>
<text x="88.1" y="222.1">50</text>
<text x="126.2" y="222.5">10</text>
<text x="131.9" y="222.5">15</text>
<text x="137.7" y="222.5">20</text>
<text x="140.1" y="225.9">STANDBY MODE CURRENT (µA)</text>
<text x="143.5" y="222.5">25</text>
<text x="149.3" y="222.5">30</text>
<text x="155.1" y="222.5">35</text>
<text x="160.9" y="222.5">40</text>
<text x="166.7" y="222.5">45</text>
<text x="172.4" y="222.5">50</text>
<text x="178.2" y="222.5">55</text>
<text x="184" y="222.5">60</text>
</g>
<g font-size="1.4">
<text x="94" y="86.9" transform="rotate(-90 94 86.9)">12636-017</text>
<text x="192.4" y="86.9" transform="rotate(-90 192.4 86.9)">12636-020</text>
<text x="94.7" y="156.4" transform="rotate(-90 94.7 156.4)">12636-023</text>
<text x="193.5" y="156.8" transform="rotate(-90 193.5 156.8)">12636-022</text>
<text x="94" y="225.9" transform="rotate(-90 94 225.9)">12636-021</text>
<text x="191.8" y="226.3" transform="rotate(-90 191.8 226.3)">12636-019</text>
</g>
</svg>
